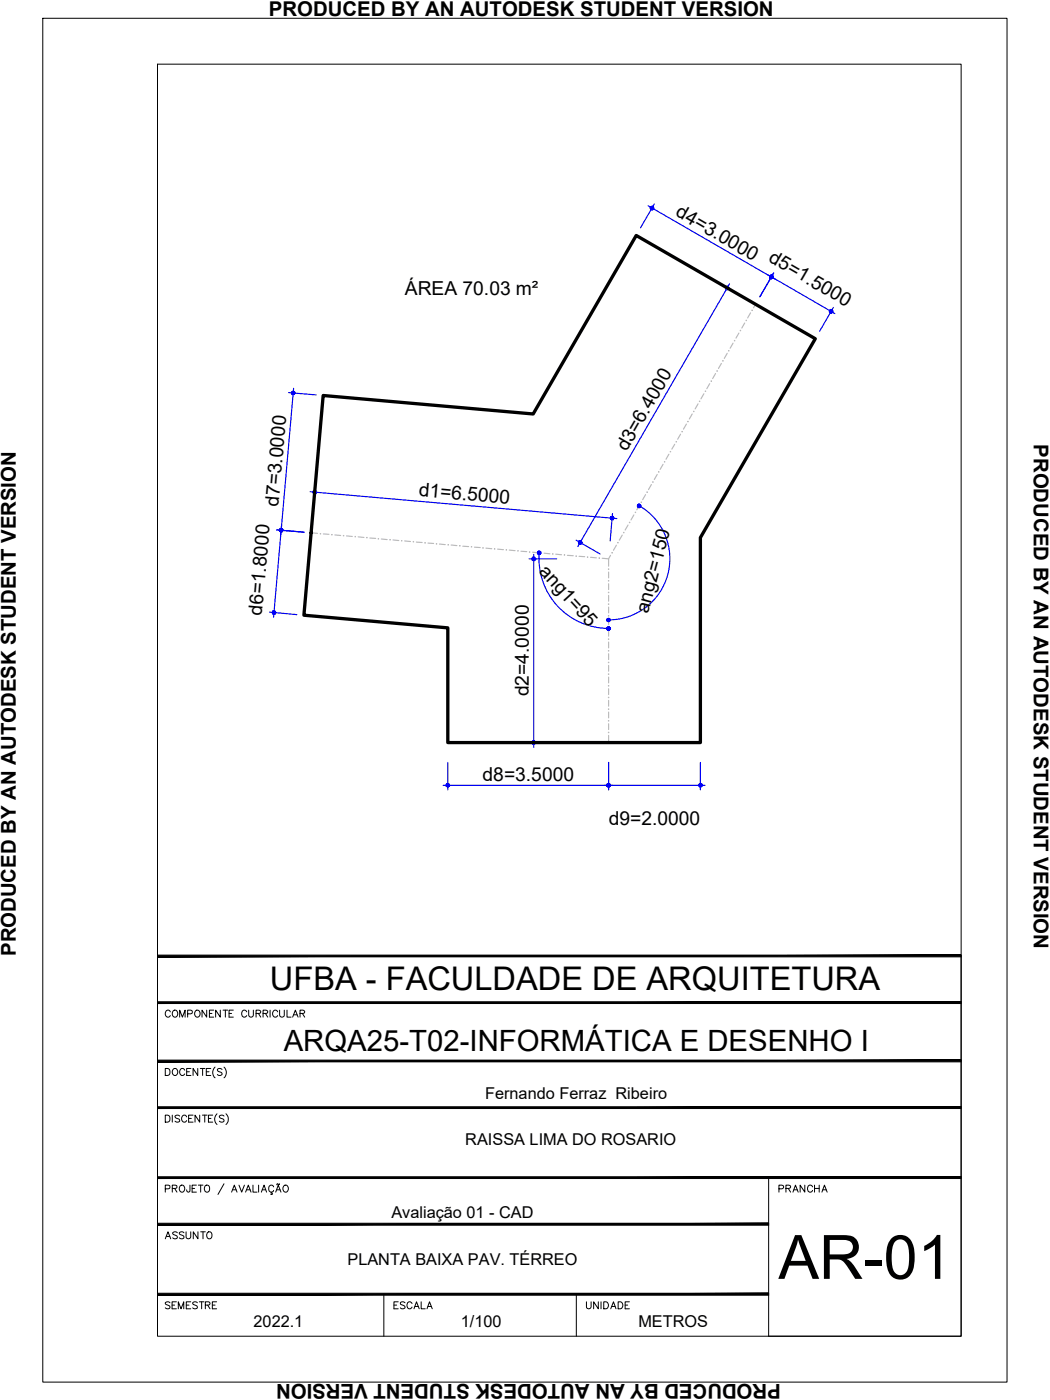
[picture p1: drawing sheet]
<svg xmlns="http://www.w3.org/2000/svg" width="229mm" height="305mm" viewBox="0 0 229 305" stroke-linecap="round" stroke-linejoin="round" font-family="sans-serif">
<!-- layer: ARQ_EIXO CINZA 04 -->
<g fill="none" stroke="#bababa" stroke-width=".25">
<path d="M157.1 79.1l-.7 1.1M158.3 76.9l-.6 1.1M159.6 74.7l-.6 1.1M160.9 72.5l-.7 1.1M162.1 70.3l-.6 1.1M163.4 68.1l-.6 1.1M164.5 66.3l-.5 .7M145.6 98.9l-.6 1.1M146.9 96.7l-.6 1.1M148.2 94.5l-.7 1.1M149.4 92.3l-.6 1.1M150.7 90.1l-.6 1.1"/>
<path d="M152 87.9l-.7 1.1M153.2 85.7l-.6 1.1M154.5 83.5l-.6 1.1M155.8 81.3l-.6 1.1M67.7 116l1.4 .1M70.4 116.2l1.2 .1M72.9 116.5l1.3 .1M75.4 116.7l1.3 .1M78 116.9l1.2 .1M80.5 117.1l1.3 .1M83 117.3l1.3 .2M85.6 117.6l1.2 .1"/>
<path d="M88.1 117.8l1.3 .1M90.6 118l1.3 .1M93.2 118.2l1.2 .1M95.7 118.4l1.2 .2M98.2 118.7l1.3 .1M100.8 118.9l1.2 .1M103.3 119.1l1.3 .1M105.8 119.3l1.3 .2M108.3 119.5l1.3 .2M110.9 119.8l1.2 .1M134.2 118.7l-.6 1.1M135.5 116.5l-.7 1.1"/>
<path d="M136.7 114.3l-.6 1.1M138 112.1l-.6 1.1M139.3 109.9l-.7 1.1M140.5 107.7l-.6 1.1M141.8 105.5l-.6 1.1M143.1 103.3l-.6 1.1M144.4 101.1l-.7 1.1M113.4 120l1.3 .1M116 120.2l1.2 .2M118.4 120.4l1.3 .2M121 120.7l1.3 .1M123.5 120.9l1.3 .1"/>
<path d="M126.1 121.1l1.2 .1M128.6 121.3l1.2 .2M131.1 121.5l1.4 .2M132.5 124.5v1.3M132.5 127.1v1.3M132.5 129.6v1.3M132.5 132.2v1.2M132.5 134.7v1.3M132.5 137.2v1.3M132.5 139.8v1.3M132.9 120.9l-.4 .8v1.6M132.5 142.3v1.3"/>
<path d="M132.5 144.9v1.2M132.5 147.4v1.3M132.5 149.9v1.3M132.5 152.5v1.3M132.5 155v1.3M132.5 157.6v1.2M132.5 160.1v1.6"/>
</g>
<g fill="#bababa" stroke="#bababa" stroke-width=".22">
<path d="M132.5 159.4l.1 .1z"/>
<path d="M132.5 151.8v.1z"/>
<path d="M132.5 146.7v.2z"/>
<path d="M132.5 141.6v.2z"/>
<path d="M132.5 134v.2z"/>
<path d="M132.5 128.9v.2z"/>
<path d="M132.5 126.4v.1z"/>
<path d="M132.5 123.8v.2z"/>
<path d="M138.3 111.5v.1z"/>
<path d="M139.5 109.3h.2z"/>
<path d="M142.1 104.9h.1z"/>
<path d="M143.4 102.7h.1z"/>
<path d="M147.2 96.2h.1z"/>
<path d="M148.4 94h.2z"/>
<path d="M149.7 91.8h.2z"/>
<path d="M151 89.5l.1 .1z"/>
<path d="M152.3 87.3l.1 .1z"/>
<path d="M159.9 74.1l.1 .1z"/>
<path d="M161.2 71.9l.1 .1z"/>
<path d="M122.8 120.8h.2z"/>
<path d="M105.1 119.3h.1z"/>
<path d="M100.1 118.7v.2z"/>
<path d="M92.5 118.1v.2z"/>
<path d="M84.9 117.5h.1z"/>
<path d="M82.3 117.3h.2z"/>
<path d="M77.3 116.8h.1z"/>
<path d="M69.7 116.2h.1z"/>
<circle cx="132.5" cy="156.9" r=".07"/>
<circle cx="132.5" cy="154.4" r=".07"/>
<circle cx="132.5" cy="149.3" r=".07"/>
<circle cx="132.5" cy="144.2" r=".07"/>
<circle cx="132.5" cy="139.1" r=".07"/>
<circle cx="132.5" cy="136.6" r=".07"/>
<circle cx="132.5" cy="131.5" r=".07"/>
<circle cx="133.3" cy="120.3" r=".07"/>
<circle cx="134.5" cy="118.1" r=".07"/>
<circle cx="135.8" cy="115.9" r=".07"/>
<circle cx="137.1" cy="113.7" r=".07"/>
<circle cx="140.9" cy="107.1" r=".07"/>
<circle cx="144.7" cy="100.5" r=".07"/>
<circle cx="146" cy="98.3" r=".07"/>
<circle cx="153.6" cy="85.2" r=".07"/>
<circle cx="154.9" cy="83" r=".07"/>
<circle cx="156.1" cy="80.8" r=".07"/>
<circle cx="157.4" cy="78.6" r=".07"/>
<circle cx="158.7" cy="76.4" r=".07"/>
<circle cx="162.5" cy="69.8" r=".07"/>
<circle cx="163.8" cy="67.6" r=".07"/>
<circle cx="130.5" cy="121.5" r=".07"/>
<circle cx="127.9" cy="121.3" r=".07"/>
<circle cx="125.4" cy="121.1" r=".07"/>
<circle cx="120.4" cy="120.6" r=".07"/>
<circle cx="117.8" cy="120.4" r=".07"/>
<circle cx="115.3" cy="120.2" r=".07"/>
<circle cx="112.8" cy="119.9" r=".07"/>
<circle cx="110.2" cy="119.7" r=".07"/>
<circle cx="107.7" cy="119.5" r=".07"/>
<circle cx="102.7" cy="119" r=".07"/>
<circle cx="97.6" cy="118.6" r=".07"/>
<circle cx="95" cy="118.4" r=".07"/>
<circle cx="90" cy="117.9" r=".07"/>
<circle cx="87.5" cy="117.7" r=".07"/>
<circle cx="79.9" cy="117" r=".07"/>
<circle cx="74.8" cy="116.6" r=".07"/>
<circle cx="72.3" cy="116.4" r=".07"/>
</g>
<!-- layer: COTA AZUL -->
<g fill="none" stroke="#00f" stroke-width=".25">
<path d="M141.1 44.8l40.7 23.5M142.5 44.4l-3.1 5.2M168.4 59.4l-3 5.2M157.4 62.2l5.2 3M158.8 61.8l-33 57.2M181.4 66.9l-3 5.2M62.8 85.5l6 .5M63.9 84.5l-2.8 31.9M60.2 115.4l6 .5M61.3 114.4l-1.7 20M67.5 107.1l66.8 5.8M68.6 106.1l-.5 6"/>
<path d="M125.4 117.6l5.2 3M133.3 111.8l-.5 6M139.2 110.1a13.3 13.3 0 0 1 6.2 15 13.3 13.3 0 0 1-12.9 9.9M58.7 133.3l5.9 .5M115.2 121.7h6M116.2 120.7v42M117.4 120.3a15.2 15.2 0 0 0 15.1 16.5M96.5 171h57M97.5 166v6M115.2 161.7h6M132.5 166v6M152.5 166v6"/>
</g>
<!-- layer: 0 -->
<g fill="#00f" stroke="#00f" stroke-width=".22">
<path d="M68.2 107.1v.2l.3-.2zM68.2 107.3l.3-.2-.2 .3zM68.5 107.1l-.2 .3 .2 .1z"/>
<path d="M68.5 107.1v.4h.2zM68.5 107.1l.3 .3-.1 .1zM68.5 107.1l.3 .3 .1-.3z"/>
<path d="M68.5 107.1h.4l-.1-.1zM68.7 106.8l.1 .2-.3 .1zM68.5 106.8v.3l.2-.3z"/>
<path d="M68.4 106.8l.1 .3v-.3zM68.2 106.9l.2-.1 .1 .3zM68.2 106.9v.2h.3z"/>
<path d="M133.3 112.8h.3v-.2zM133.5 112.5l.1 .1-.3 .2zM133.3 112.4v.4l.2-.3z"/>
<path d="M133.1 112.5l.2 .3v-.4zM133 112.6l.1-.1 .2 .3zM133 112.6l-.1 .2h.4z"/>
<path d="M132.9 112.8v.1l.4-.1zM132.9 112.9l.4-.1-.2 .3zM133.3 112.8l-.2 .3 .1 .1z"/>
<path d="M133.3 112.8l-.1 .4h.2zM133.3 112.8l.3 .2-.2 .2zM133.3 112.8l.3 .2v-.2z"/>
<path d="M116 121.3l.2 .4v-.4zM116 121.3l.2 .4-.3-.2zM115.9 121.5l-.1 .2h.4z"/>
<path d="M115.8 121.7l.1 .2 .3-.2zM115.9 121.9l.3-.2-.2 .3zM116.2 121.7l-.2 .3h.2z"/>
<path d="M116.2 121.7v.3h.2zM116.2 121.7l.3 .2-.1 .1zM116.2 121.7l.3 .2 .1-.2z"/>
<path d="M116.2 121.7h.4l-.1-.2zM116.4 121.3l.1 .2-.3 .2zM116.2 121.3v.4l.2-.4z"/>
<path d="M116.2 161.7v.4l.2-.1zM116.2 161.7l.3 .1-.1 .2zM116.2 161.7l.3 .1 .1-.1z"/>
<path d="M116.2 161.7h.4l-.1-.2zM116.4 161.3l.1 .2-.3 .2zM116.2 161.3v.4l.2-.4z"/>
<path d="M116 161.3l.2 .4v-.4zM116 161.3l.2 .4-.3-.2zM115.9 161.5l-.1 .2h.4z"/>
<path d="M115.8 161.7l.1 .1 .3-.1zM115.9 161.8l.3-.1-.2 .3zM116.2 161.7l-.2 .3 .2 .1z"/>
<path d="M126.3 118.1l-.2 .3 .2 .1zM126.3 118.1l.2 .3-.2 .1zM126.3 118.1l.2 .3 .1-.1z"/>
<path d="M126.3 118.1l.3 .2 .1-.2zM126.3 118.1l.3-.2 .1 .2zM126.5 117.8l-.2 .3 .3-.2z"/>
<path d="M126.3 117.7v.4l.2-.3zM126.1 117.8l.2-.1v.4zM126.1 117.8l-.1 .1 .3 .2z"/>
<path d="M126 117.9l-.1 .2h.4zM125.9 118.1h.4l-.3 .2zM126 118.3l.1 .1 .2-.3z"/>
<path d="M158.3 62.3v.4l.2-.3zM158.1 62.4l.2-.1v.4zM158.1 62.4l-.1 .1 .3 .2z"/>
<path d="M158 62.5l-.1 .2h.4zM157.9 62.7h.4l-.3 .2zM158 62.9l.1 .1 .2-.3z"/>
<path d="M158.3 62.7l-.2 .3 .2 .1zM158.3 62.7l.2 .3-.2 .1zM158.3 62.7l.2 .3 .1-.1z"/>
<path d="M158.3 62.7l.3 .2 .1-.2zM158.3 62.7l.3-.2 .1 .2zM158.5 62.4l-.2 .3 .3-.2z"/>
<path d="M141.6 45.1v.2h.3zM141.6 45.3h.3l-.3 .2zM141.6 45.5l.2 .1 .1-.3z"/>
<path d="M141.9 45.3l-.1 .3 .1 .1zM141.9 45.3l.3 .3-.3 .1zM141.9 45.3l.3 .3 .1-.1z"/>
<path d="M141.9 45.3l.4 .2v-.2zM141.9 45.3l.4-.2v.2zM142.2 45l-.3 .3 .4-.2z"/>
<path d="M141.9 44.9v.4l.3-.3zM141.8 45l.1-.1v.4zM141.6 45.1l.3 .2-.1-.3z"/>
<path d="M167.9 60.3l.4 .2v-.2zM167.9 60.3l.4-.2v.2zM168.1 59.9l-.2 .4 .4-.2z"/>
<path d="M167.9 59.9v.4l.2-.4zM167.8 59.9h.1v.4zM167.6 60.1l.3 .2-.1-.4z"/>
<path d="M167.6 60.1v.2h.3zM167.6 60.3h.3l-.3 .2zM167.6 60.5l.2 .1 .1-.3z"/>
<path d="M167.9 60.3l-.1 .3 .1 .1zM167.9 60.3l.2 .3-.2 .1zM167.9 60.3l.2 .3 .2-.1z"/>
<path d="M167.6 60.1v.2h.3zM167.6 60.3h.3l-.3 .2zM167.6 60.5l.2 .1 .1-.3z"/>
<path d="M167.9 60.3l-.1 .3 .1 .1zM167.9 60.3l.2 .3-.2 .1zM167.9 60.3l.2 .3 .2-.1z"/>
<path d="M167.9 60.3l.4 .2v-.2zM167.9 60.3l.4-.2v.2zM168.1 59.9l-.2 .4 .4-.2z"/>
<path d="M167.9 59.9v.4l.2-.4zM167.8 59.9h.1v.4zM167.6 60.1l.3 .2-.1-.4z"/>
<path d="M180.9 67.8l.4 .2v-.2zM180.9 67.8l.4-.2v.2zM181.1 67.5l-.2 .3 .4-.2z"/>
<path d="M180.9 67.4v.4l.2-.3zM180.7 67.5l.2-.1v.4zM180.7 67.5l-.1 .1 .3 .2z"/>
<path d="M180.6 67.6v.2h.3zM180.6 67.8h.3l-.3 .2zM180.6 68l.1 .1 .2-.3z"/>
<path d="M180.9 67.8l-.2 .3 .2 .1zM180.9 67.8l.2 .3-.2 .1zM180.9 67.8l.2 .3 .2-.1z"/>
<path d="M61 115.1l.2 .3 .1-.3zM61 115.1l.2 .3-.3-.2zM60.9 115.2l-.1 .2h.4z"/>
<path d="M60.8 115.4l.1 .2 .3-.2zM60.9 115.6l.3-.2-.2 .3zM61.2 115.4l-.2 .3 .2 .1z"/>
<path d="M61.2 115.4v.4h.2zM61.2 115.4l.3 .3-.1 .1zM61.2 115.4l.3 .3 .1-.2z"/>
<path d="M61.2 115.4l.4 .1v-.2zM61.4 115.1l.2 .2-.4 .1zM61.3 115.1l-.1 .3 .2-.3z"/>
<path d="M59.6 133.4v.3h.2zM59.6 133.4l.3 .2-.1 .1zM59.6 133.4l.3 .2 .1-.2z"/>
<path d="M59.6 133.4h.4v-.2zM59.9 133.1l.1 .1-.4 .2zM59.7 133l-.1 .4 .3-.3z"/>
<path d="M59.5 133l.1 .4 .1-.4zM59.5 133l.1 .4-.2-.3zM59.4 133.1l-.1 .3h.3z"/>
<path d="M59.3 133.4v.1l.3-.1zM59.3 133.5l.3-.1-.2 .3zM59.6 133.4l-.2 .3h.2z"/>
<path d="M61.2 115.4v.4h.2zM61.2 115.4l.3 .3-.1 .1zM61.2 115.4l.3 .3 .1-.2z"/>
<path d="M61.2 115.4l.4 .1v-.2zM61.4 115.1l.2 .2-.4 .1zM61.3 115.1l-.1 .3 .2-.3z"/>
<path d="M61 115.1l.2 .3 .1-.3zM61 115.1l.2 .3-.3-.2zM60.9 115.2l-.1 .2h.4z"/>
<path d="M60.8 115.4l.1 .2 .3-.2zM60.9 115.6l.3-.2-.2 .3zM61.2 115.4l-.2 .3 .2 .1z"/>
<path d="M63.7 85.2l.1 .4 .1-.4zM63.7 85.2l.1 .4-.3-.3zM63.5 85.3v.2l.3 .1z"/>
<path d="M63.5 85.5v.2l.3-.1zM63.5 85.7l.3-.1-.2 .3zM63.8 85.6l-.2 .3h.2z"/>
<path d="M63.8 85.6v.3h.2zM63.8 85.6l.3 .2-.1 .1zM63.8 85.6l.3 .2 .1-.2z"/>
<path d="M63.8 85.6h.4v-.2zM64.1 85.3l.1 .1-.4 .2zM63.9 85.2l-.1 .4 .3-.3z"/>
<path d="M132.5 171h.4l-.1-.2zM132.7 170.6l.1 .2-.3 .2zM132.5 170.6v.4l.2-.4z"/>
<path d="M132.3 170.6l.2 .4v-.4zM132.3 170.6l.2 .4-.3-.2zM132.2 170.8l-.1 .2h.4z"/>
<path d="M132.1 171l.1 .2 .3-.2zM132.2 171.2l.3-.2-.2 .3zM132.5 171l-.2 .3 .2 .1z"/>
<path d="M132.5 171v.4l.2-.1zM132.5 171l.3 .2-.1 .1zM132.5 171l.3 .2 .1-.2z"/>
<path d="M97.1 171l.1 .2 .3-.2zM97.2 171.2l.3-.2-.2 .3zM97.5 171l-.2 .3 .2 .1z"/>
<path d="M97.5 171v.4l.2-.1zM97.5 171l.3 .2-.1 .1zM97.5 171l.3 .2 .1-.2z"/>
<path d="M97.5 171h.4l-.1-.2zM97.7 170.6l.1 .2-.3 .2zM97.5 170.6v.4l.2-.4z"/>
<path d="M97.3 170.6l.2 .4v-.4zM97.2 170.8l.1-.2 .2 .4zM97.2 170.8l-.1 .2h.4z"/>
<path d="M152.5 171h.4l-.1-.2zM152.7 170.6l.1 .2-.3 .2zM152.5 170.6v.4l.2-.4z"/>
<path d="M152.3 170.6l.2 .4v-.4zM152.3 170.6l.2 .4-.3-.2zM152.2 170.8l-.1 .2h.4z"/>
<path d="M152.1 171l.1 .2 .3-.2zM152.2 171.2l.3-.2-.2 .3zM152.5 171l-.2 .3 .2 .1z"/>
<path d="M152.5 171v.4l.2-.1zM152.5 171l.3 .2-.1 .1zM152.5 171l.3 .2 .1-.2z"/>
<path d="M132.1 171l.1 .2 .3-.2zM132.2 171.2l.3-.2-.2 .3zM132.5 171l-.2 .3 .2 .1z"/>
<path d="M132.5 171v.4l.2-.1zM132.5 171l.3 .2-.1 .1zM132.5 171l.3 .2 .1-.2z"/>
<path d="M132.5 171h.4l-.1-.2zM132.7 170.6l.1 .2-.3 .2zM132.5 170.6v.4l.2-.4z"/>
<path d="M132.3 170.6l.2 .4v-.4zM132.3 170.6l.2 .4-.3-.2zM132.2 170.8l-.1 .2h.4z"/>
<path d="M117.2 120l.2 .4v-.4zM117.2 120l.2 .4-.3-.3zM117.1 120.1l-.1 .2 .4 .1z"/>
<path d="M117 120.3l.1 .2 .3-.1zM117.1 120.5l.3-.1-.2 .3zM117.4 120.4l-.2 .3h.1z"/>
<path d="M117.4 120.4l-.1 .3h.3zM117.4 120.4l.3 .2-.1 .1zM117.4 120.4l.3 .2 .1-.2z"/>
<path d="M117.4 120.4h.4l-.1-.2zM117.6 120.1l.1 .1-.3 .2zM117.4 120v.4l.2-.3z"/>
<path d="M132.5 136.8h.4l-.1-.1zM132.7 136.5l.1 .2-.3 .1zM132.5 136.4v.4l.2-.3z"/>
<path d="M132.3 136.5l.2 .3v-.4zM132.3 136.5l.2 .3-.3-.1zM132.2 136.7l-.1 .1h.4z"/>
<path d="M132.1 136.8l.1 .2 .3-.2zM132.2 137l.3-.2-.2 .4zM132.5 136.8l-.2 .4h.2z"/>
<path d="M132.5 136.8v.4h.2zM132.5 136.8l.3 .2-.1 .2zM132.5 136.8l.3 .2 .1-.2z"/>
<path d="M132.1 135l.1 .2 .3-.2zM132.2 135.2l.3-.2-.2 .3zM132.5 135l-.2 .3h.2z"/>
<path d="M132.5 135v.3h.2zM132.5 135l.3 .2-.1 .1zM132.5 135l.3 .2 .1-.2z"/>
<path d="M132.5 135h.4l-.1-.2zM132.7 134.7l.1 .1-.3 .2zM132.5 134.6v.4l.2-.3z"/>
<path d="M132.3 134.7l.2 .3v-.4zM132.2 134.8l.1-.1 .2 .3zM132.2 134.8l-.1 .2h.4z"/>
<path d="M138.8 110v.2h.3zM138.8 110.2h.3l-.3 .1zM138.8 110.3l.1 .2 .2-.3z"/>
<path d="M139.1 110.2l-.2 .3h.2zM139.1 110.2l.2 .3h-.2zM139.1 110.2l.2 .3 .2-.2z"/>
<path d="M139.1 110.2l.4 .1v-.1zM139.1 110.2l.4-.2v.2zM139.3 109.8l-.2 .4 .4-.2z"/>
<path d="M139.1 109.8v.4l.2-.4zM138.9 109.8h.2v.4zM138.9 109.8l-.1 .2 .3 .2z"/>
</g>
<path d="M70.4 86.1l45.7 4 22.4-38.8 39 22.4-25 43.4v44.6h-55v-25l-31.3-2.8z" fill="none" stroke="#000" stroke-width=".72"/>
<!-- layer: MRG_EXTERNA -->
<path d="M9.3 4h209.9v296.9h-209.9z" fill="none" stroke="#000" stroke-width=".22"/>
<!-- layer: MRG_INTERNA -->
<path d="M34.3 14h175v276.9h-175z" fill="none" stroke="#000" stroke-width=".22"/>
<!-- layer: SIMB_01 -->
<g fill="#000" stroke="#000" stroke-width=".22">
<path d="M34.3 218.1v.4l175-.4zM34.3 218.5l175-.4v.4z"/>
<path d="M34.3 207.9v.4l175-.4zM34.3 208.3l175-.4v.4z"/>
<path d="M34.3 230.8v.4l175-.4zM34.3 231.2l175-.4v.4z"/>
<path d="M34.3 256.2v.4l175-.4zM34.3 256.6l175-.4v.4z"/>
<path d="M34.3 241v.3l175-.3zM34.3 241.3l175-.3v.3z"/>
<path d="M34.3 266.3v.4l133-.4zM34.3 266.7l133-.4v.4z"/>
<path d="M34.3 282h133v-.4zM34.3 281.6h133l-133 .4z"/>
</g>
<g fill="none" stroke="#000" stroke-width=".22">
<path d="M45 219.9v1.5l-1-1.5v1.5M46.5 219.9h-.9v1.5h.9M48 219.9v1.5l-1.1-1.5v1.5M48.6 219.9h1M49.1 219.9v1.5M50.8 219.9h-.9v1.5h.9M54.1 219.9v1.1l.5 .4h.3l.3-.4v-1.1M58.8 219.9v1.5M60.9 219.9v1.1l.4 .4 .5-.2 .1-1.3M62.5 219.9v1.5h.9M209.3 208.1v82.8h-42v-34.5M36 232.6h.5a.82 .82 0 0 1 .5 .8 .82 .82 0 0 1-.5 .7h-.5z"/>
<path d="M37.1 220.3a.56 .56 0 0 0-.7-.4 .56 .56 0 0 0-.4 .6 .63 .63 0 0 0 .2 .8 .63 .63 0 0 0 .9-.2M37.7 220.1a.72 .72 0 0 1 1 .2 .72 .72 0 0 1-.3 1.1 .72 .72 0 0 1-.9-.4 .72 .72 0 0 1 .2-.9zM37.7 232.8a.72 .72 0 0 1 1 .2 .72 .72 0 0 1-.3 1.1 .72 .72 0 0 1-.9-.4 .72 .72 0 0 1 .2-.9zM39.1 221.4v-1.5l.6 1.5 .6-1.5v1.5M40.2 233a.56 .56 0 0 0-.6-.4 .56 .56 0 0 0-.5 .6 .63 .63 0 0 0 .3 .8 .63 .63 0 0 0 .8-.2M40.6 233.3h.6M40.9 220.7l.9-.1v-.5l-.3-.2h-.6v1.5M41.6 232.6h-1v1.5h1M42.7 220a.71 .71 0 0 1 .9 .7 .71 .71 0 0 1-.9 .7l-.3-.5v-.4zM43.1 232.6v1.5l-1.1-1.5v1.5M43.6 232.6h1M44.1 232.6v1.5"/>
<path d="M44.9 233.3h.6M45.6 220.6h.5M45.9 232.6h-1v1.5h1M46.8 232.3a1.57 1.57 0 0 0 0 2.4M48.3 232.8l-.3-.2-.7 .2 .2 .4 .5 .2 .3 .3v.2l-.3 .2-.7-.2M48.8 232.3a1.57 1.57 0 0 1 0 2.4M49.9 220.6h.5M53.7 220.3a.56 .56 0 0 0-.6-.4 .56 .56 0 0 0-.5 .6 .63 .63 0 0 0 .3 .8 .63 .63 0 0 0 .8-.2M55.8 220.6h.8l.2-.4-.4-.3h-.6v1.5M56.3 220.6l.5 .8M57.3 220.6h.8l.2-.4-.4-.3h-.6v1.5M57.8 220.6l.5 .8"/>
<path d="M60.5 220.3a.56 .56 0 0 0-.7-.4 .56 .56 0 0 0-.4 .6 .63 .63 0 0 0 .2 .8 .63 .63 0 0 0 .9-.2M63.7 221.4l.6-1.5 .6 1.5M63.9 220.9h.7M65.3 220.6h.9l.1-.4-.3-.3h-.7v1.5M65.8 220.6l.5 .8M36 242.8h.5a.82 .82 0 0 1 .5 .7 .82 .82 0 0 1-.5 .8h-.5zM36 258.8l.9-.1 .1-.6-1-.1v1.5M37.5 258.7l1-.1v-.5l-1-.1v1.5M37.5 242.8v1.5M38 258.7l.5 .8M39.1 243l-.3-.2-.7 .2 .2 .4 .7 .3 .1 .2v.2l-.3 .2-.7-.2M39.2 258.2a.72 .72 0 0 1 1 .2 .72 .72 0 0 1-.3 1.1 .72 .72 0 0 1-.9-.4 .72 .72 0 0 1 .2-.9z"/>
<path d="M40.6 243.2a.56 .56 0 0 0-.6-.4 .56 .56 0 0 0-.5 .6 .63 .63 0 0 0 .3 .8 .63 .63 0 0 0 .8-.2M41.1 243.5h.6M41.4 258l-.1 1.4-.4 .1-.2-.1-.1-.4M41.8 258.7h.6M42 242.8h-.9v1.5h.9M42.8 258h-1v1.5h1M43.2 258h1M43.5 242.8v1.5l-1-1.5v1.5M43.7 258v1.5M44.1 242.8h1M44.6 242.8v1.5M44.6 258.2a.63 .63 0 0 1 .8-.1 .63 .63 0 0 1 .2 .9 .57 .57 0 0 1-.5 .6 .57 .57 0 0 1-.6-.6z"/>
<path d="M45.4 243.5h.5M46.3 242.8h-.9v1.5h.9M47.2 242.5a1.57 1.57 0 0 0 0 2.3M48.8 243l-.4-.2-.6 .2 .1 .4 .7 .3 .2 .2v.2l-.4 .2-.6-.2M48.8 257.7l-1.3 2.4M49.2 242.5a1.57 1.57 0 0 1 0 2.3M50.4 259.5l.6-1.5 .6 1.5M50.7 259h.7M52 258l.6 1.5 .6-1.5M53.5 259.5l.6-1.5 .6 1.5M53.7 259h.7M55.1 258v1.5h.9"/>
<path d="M56.3 258v1.5M56.9 259.5l.6-1.5 .5 1.5M57.1 259h.7M59.1 259.5v.3l.2 .2h-.4M59.6 258.4a.6 .6 0 0 0-.9-.3 .6 .6 0 0 0-.2 .9 .54 .54 0 0 0 .4 .5 .54 .54 0 0 0 .7-.3M60 259.5l.6-1.5 .6 1.5M60.2 259h.8M60.3 257.8l-.1 .1M60.3 257.8h.2M60.5 257.8l.1 .1M60.6 257.9h.2M60.9 257.7l-.1 .2"/>
<path d="M61.8 258.2a.72 .72 0 0 1 1 .2 .72 .72 0 0 1-.3 1.1 .72 .72 0 0 1-.9-.4 .72 .72 0 0 1 .2-.9zM83.6 281.8v9.1M125.5 281.8v9.1"/>
</g>
<text font-size="13.3" x="169.5" y="278.4">AR-01</text>
<text font-size="7.1" x="58.8" y="215.6">UFBA - FACULDADE DE ARQUITETURA</text>
<text font-size="6.4" x="61.8" y="228.9">ARQA25-T02-INFORMÁTICA E DESENHO I</text>
<g font-size="4.4">
<text x="58.5" y="3.6">PRODUCED BY AN AUTODESK STUDENT VERSION</text>
<text x="225.1" y="96.7" transform="rotate(90 225.1 96.7)">PRODUCED BY AN AUTODESK STUDENT VERSION</text>
<text x="3.5" y="208.2" transform="rotate(-90 3.5 208.2)">PRODUCED BY AN AUTODESK STUDENT VERSION</text>
<text x="168.3" y="260.7">PRANCHA</text>
<text x="34.9" y="270.9">ASSUNTO</text>
<text x="34.9" y="286.1">SEMESTRE</text>
<text x="84.7" y="286.1">ESCALA</text>
<text x="126.3" y="286.1">UNIDADE</text>
<text x="170" y="301.3" transform="rotate(-180 170 301.3)">PRODUCED BY AN AUTODESK STUDENT VERSION</text>
</g>
<g font-size="4.2">
<text x="146.9" y="46.9" transform="rotate(30 146.9 46.9)">d4=3.0000</text>
<text x="167.1" y="56.9" transform="rotate(30 167.1 56.9)">d5=1.5000</text>
<text x="88.1" y="64.1">ÁREA 70.03 m²</text>
<text x="136.4" y="98.5" transform="rotate(-60 136.4 98.5)">d3=6.4000</text>
<text x="60.6" y="110.3" transform="rotate(-85 60.6 110.3)">d7=3.0000</text>
<text x="91.1" y="108" transform="rotate(5 91.1 108)">d1=6.5000</text>
<text x="117.2" y="124.6" transform="rotate(48 117.2 124.6)">ang1=95</text>
<text x="57" y="134.1" transform="rotate(-85 57 134.1)">d6=1.8000</text>
<text x="141.1" y="133.6" transform="rotate(-75 141.1 133.6)">ang2=150</text>
<text x="115.1" y="151.6" transform="rotate(-90 115.1 151.6)">d2=4.0000</text>
<text x="105.1" y="169.9">d8=3.5000</text>
<text x="132.5" y="179.5">d9=2.0000</text>
</g>
<g font-size="3.5">
<text x="105.6" y="239.3">Fernando Ferraz Ribeiro</text>
<text x="101.3" y="249.3">RAISSA LIMA DO ROSARIO</text>
<text x="85.2" y="265.2">Avaliação 01 - CAD</text>
<text x="75.6" y="275.4">PLANTA BAIXA PAV. TÉRREO</text>
<text x="55.2" y="289">2022.1</text>
<text x="100.3" y="289">1/100</text>
<text x="139" y="289">METROS</text>
</g>
</svg>
